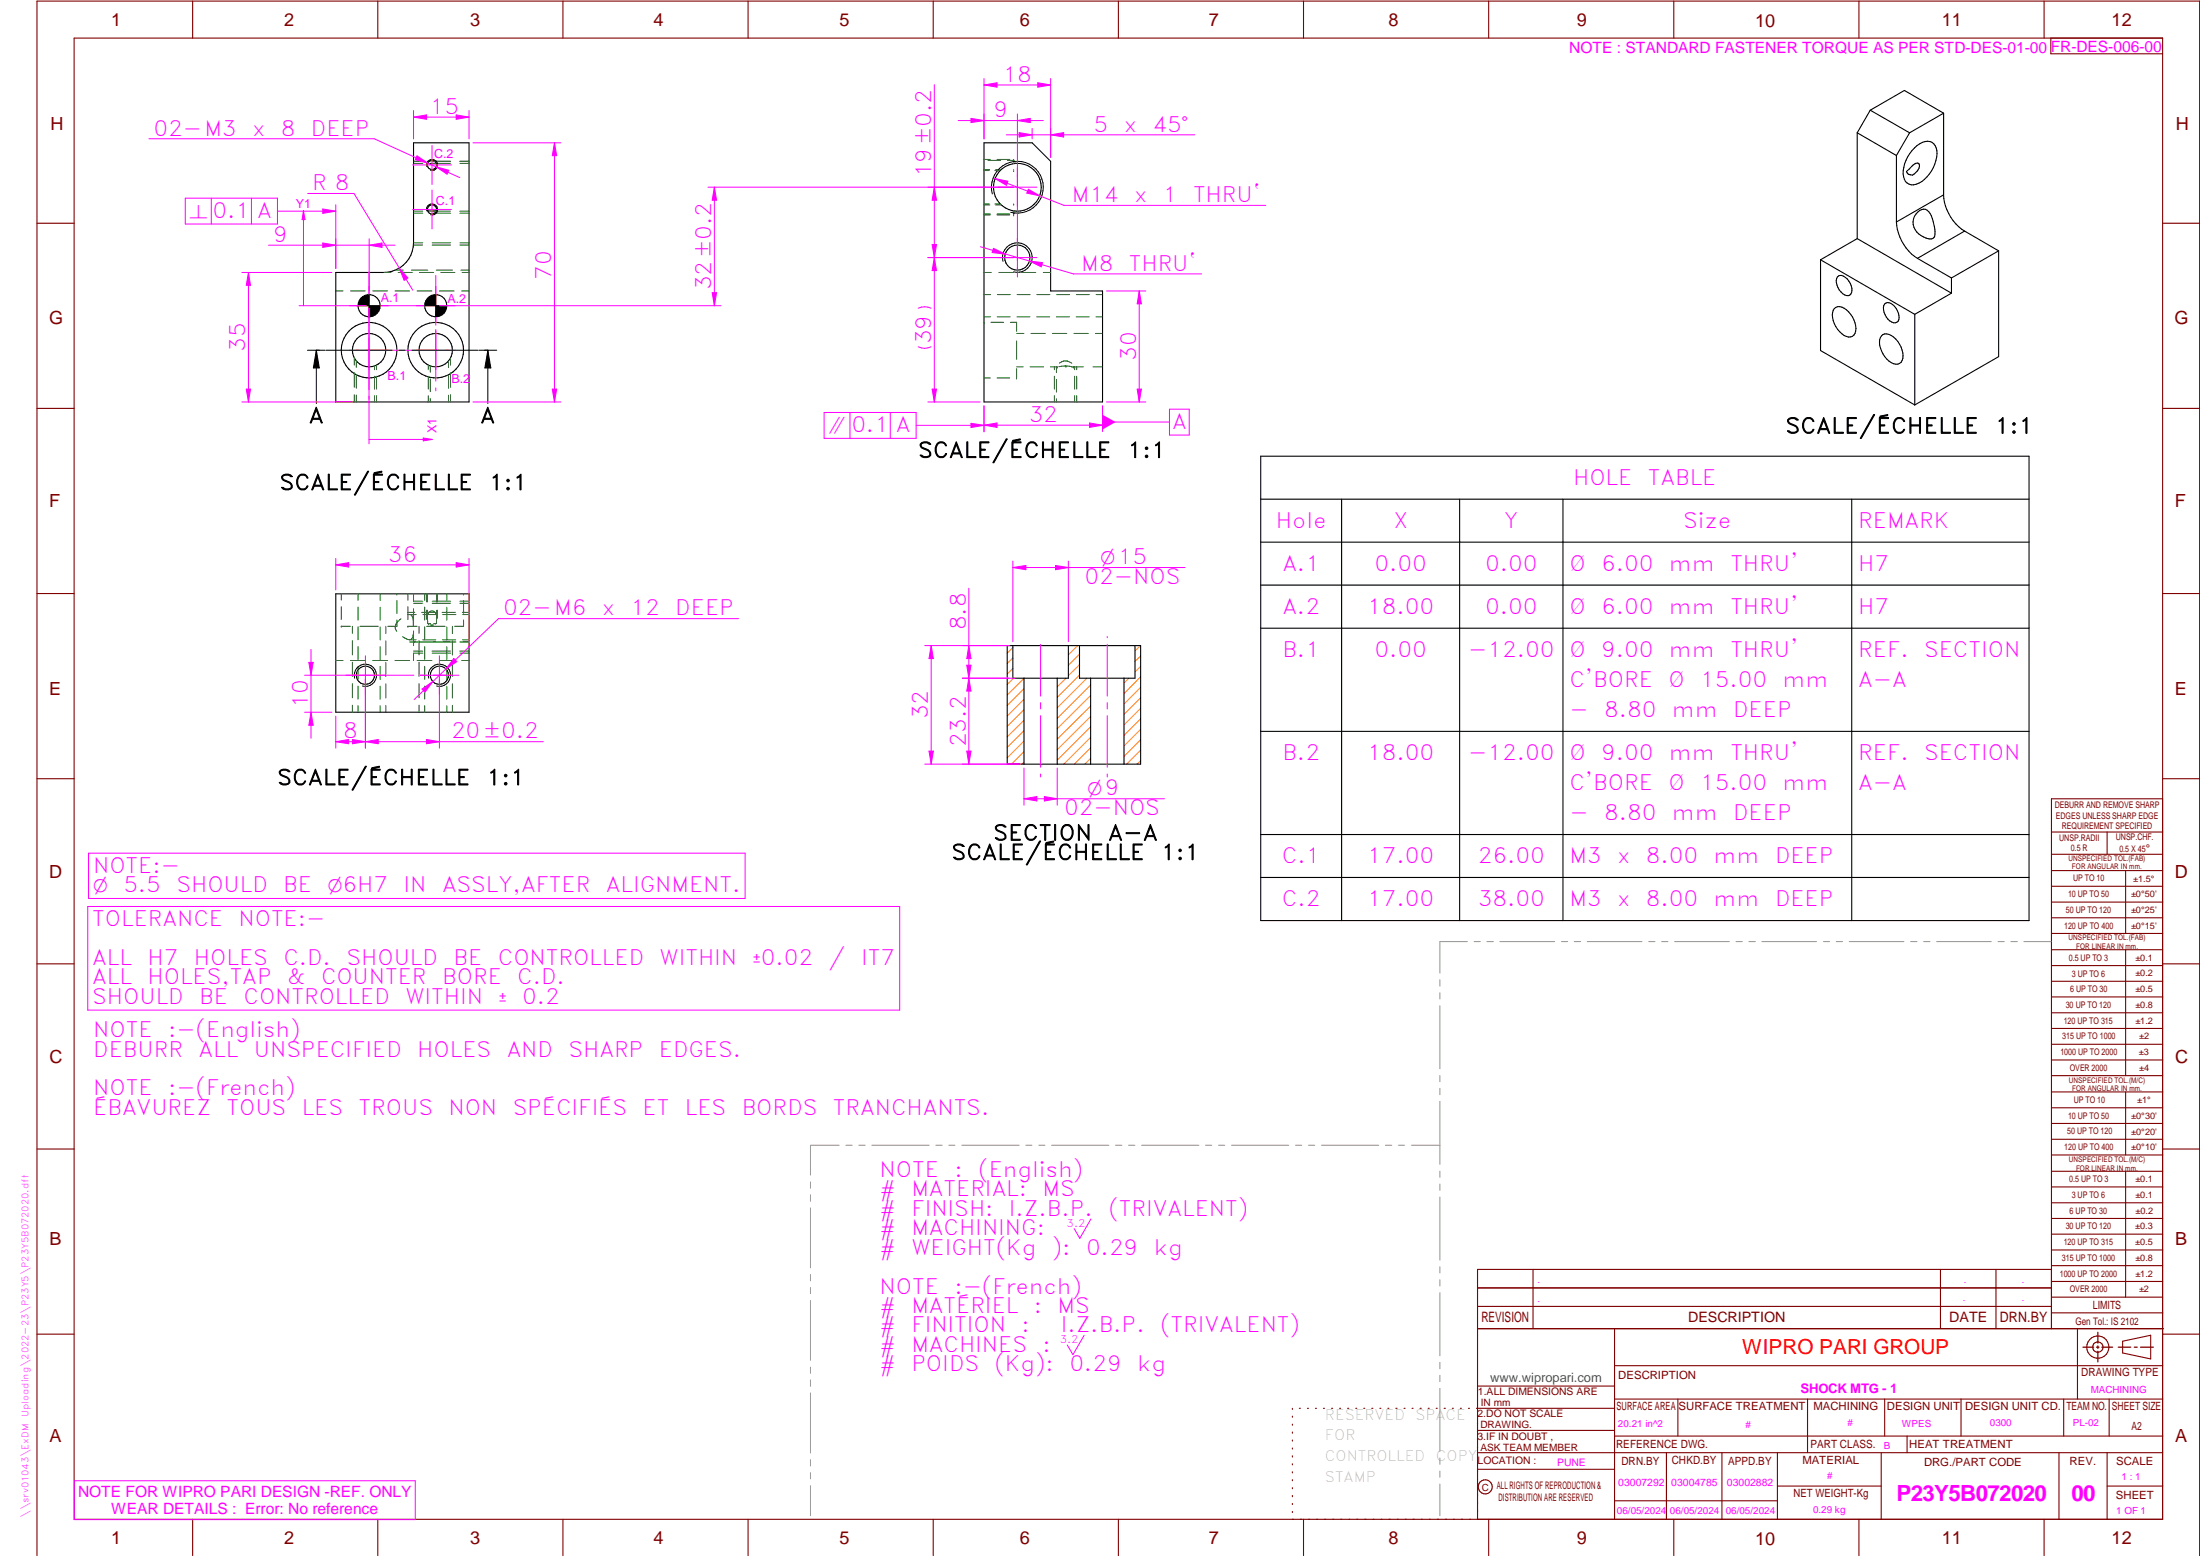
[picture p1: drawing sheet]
<svg xmlns="http://www.w3.org/2000/svg" width="594mm" height="420mm" viewBox="0 0 594 420" stroke-linecap="round" stroke-linejoin="round" font-family="sans-serif">
<g fill="none" stroke="#800000" stroke-width=".3">
<path d="M20 10.3h564v400h-564zM52 .3v10M102 .3v10M152 .3v10M202 .3v10M252 .3v10M302 .3v10M352 .3v10M402 .3v10M452 .3v10M502 .3v10M552 .3v10"/>
<path d="M553.8 10.3v4.2h30.2M10 60.3h10M584 60.3h10M10 110.3h10M584 110.3h10M10 160.3h10M584 160.3h10M10 210.3h10M584 215.7h-30v143.1M584 210.3h10M554 224.7h30M554 230.7h30"/>
<path d="M554 235.1h30M554 239.3h30M569 224.7v6M574 235.1v17M554 243.6h30M554 247.8h30M554 252.1h30M554 256.5h30M574 256.5v33.9M10 260.3h10M554 260.7h30M554 265h30"/>
<path d="M554 269.2h30M554 273.5h30M554 277.7h30M584 260.3h10M554 282h30M554 286.2h30M554 290.4h30M554 294.9h30M554 299.1h30M574 294.9v17M10 310.3h10M554 303.4h30"/>
<path d="M554 307.6h30M554 311.9h30M554 316.3h30M574 316.3v34M584 310.3h10M554 320.5h30M554 324.8h30M554 329h30M554 333.2h30M554 337.5h30M399 358.8h185.2M399 352.8h155"/>
<path d="M399 347.8h155M414 342.8v16M436 358.8v51.5M524 342.8v16M539 342.8v16M554 341.8h30M554 346h30M554 350.3h30M554 354.5h30M554 342.8h-155v67.5M561 358.8v19M10 360.3h10"/>
<path d="M399 374.3h37M436 377.8h148M453.1 377.8v10M488.1 377.8v14.5M508.9 377.8v10M529.5 377.8v10M557.3 377.8v10M569.5 377.8v10M573.2 362.2l7.6-1.6v6.3l-7.6-1.6zM584 368.8h-148M584 360.3h10M349 380.3v.3"/>
<path d="M349 382.4v.3M349 384.6v.3M349 386.7v.3M349 388.8v.3M349 391v.3M349 393.1v.3M349 395.3v.3M349 397.4v.3M349 399.5v.3M350.9 380.3h.2M353.1 380.3h.2M355.2 380.3h.3"/>
<path d="M357.4 380.3h.3M359.6 380.3h.3M361.7 380.3h.3M363.9 380.3h.3M366.1 380.3h.3M368.3 380.3h.2M370.4 380.3h.3M372.6 380.3h.3M374.8 380.3h.3M376.9 380.3h.4M379.1 380.3h.3M381.3 380.3h.3"/>
<path d="M383.4 380.3h.4M385.6 380.3h.3M387.8 380.3h.3M390 380.3h.3M392.2 380.3h.3M394.3 380.3h.3M396.5 380.3h.3M398.7 380.3h37.3M399 396.7h37M399 392.3h185M399 386.2h37M436 387.8h148"/>
<path d="M450 392.3v18M465 392.3v18M480 392.3v18M508 392.3v18M515 387.8v4.5M556 392.3v18M569 392.3v18M52 410.3v9.7M102 410.3v9.7M152 410.3v9.7M202 410.3v9.7M252 410.3v9.7"/>
<path d="M302 410.3v9.7M349 401.7v.3M349 403.8v.4M349 406v.3M349 408.1v.3M352 410.3v9.7M402 410.3v9.7M436 405.3h44M452 410.3v9.7M480 401.3h28M502 410.3v9.7M552 410.3v9.7"/>
<path d="M569 401.3h15M10 420v-419.7h584v419.7"/>
<circle cx="566.5" cy="363.7" r="1.39"/>
<circle cx="566.5" cy="363.8" r="3"/>
<circle cx="401.1" cy="401.5" r="1.9"/>
</g>
<g fill="none" stroke="#f0f" stroke-width=".27">
<path d="M116.7 39.3v10.5M111.4 56.6h10.5M111.4 44.5h10.5M116.7 51.3v10.5M269.5 50.5h10.5M274.7 45.3v29.5M99.6 73.4v31.8M117.7 74.4v13.4M269.5 69.6h10.5M94.4 94.6h28.5M94.4 82.5h28.5M117.7 89v13.9"/>
<path d="M99.6 107v.8M117.7 104.7v.8M273.5 153.2l3.5-.5v1.1zM273.5 151.5v21.8M288.5 151.5v21.8M98.7 177.1v10.5M118.7 177.1v10.5M281 174v14M299 171.9v.3M299 174v14M93.4 182.3h18.4M113.4 182.3h10.5"/>
<path d="M281 189.7v1.7M281 193.3v13.9M299 189.7v1.7M299 193.3v13.9M281 209v.8M299 209v.8M294.6 329.1l-3 5.3-1.5-2.6M292.8 360.6l-3.1 5.2-1.5-2.6M20.1 399.8h92v10.5h-92z"/>
</g>
<g fill="none" stroke="#949494" stroke-width=".27">
<path d="M396.2 254.3h-7.4v8.5M398.1 254.3h1.6M401.5 254.3h1.8M405 254.3h14.8M421.6 254.3h1.7M425.1 254.3h1.7M428.6 254.3h14.8M445.2 254.3h1.7M448.7 254.3h1.7M452.2 254.3h14.8M468.8 254.3h1.7M472.3 254.3h1.7"/>
<path d="M475.8 254.3h14.8M492.4 254.3h1.7M495.8 254.3h1.8M499.4 254.3h14.7M516 254.3h1.6M519.4 254.3h1.8M522.9 254.3h14.8M539.5 254.3h1.7M543 254.3h1.7M546.5 254.3h7.4M388.8 264.5v1.8M388.8 268.1v1.6"/>
<path d="M388.8 271.6v17M388.8 290.4v1.7M388.8 293.9v1.7M388.8 297.4v17M218.9 319.2v1.6M226.6 309.2h-7.7v8.1M228.4 309.2h1.7M231.9 309.2h1.7M235.4 309.2h15.5M252.7 309.2h1.7M256.2 309.2h1.7M259.7 309.2h15.5"/>
<path d="M277 309.2h1.7M280.5 309.2h1.7M284 309.2h15.5M301.2 309.2h1.8M304.8 309.2h1.7M308.3 309.2h15.5M325.5 309.2h1.7M329.1 309.2h1.6M332.6 309.2h15.4M349.8 309.2h1.7M353.3 309.2h1.7M356.8 309.2h15.5"/>
<path d="M374.1 309.2h1.7M377.6 309.2h1.7M381.1 309.2h7.7M388.8 316.2v1.7M388.8 319.7v1.7M218.9 322.6v1.8M218.9 326.1v16.2M388.8 323.2v17.1M218.9 344.1v1.8M218.9 347.6v1.7M218.9 351.2v16.1M388.8 342.1v1.6"/>
<path d="M388.8 345.6v1.7M388.8 349v17.1M218.9 369.1v1.7M218.9 372.6v1.8M218.9 376.1v16.2M388.8 367.9v1.7M388.8 371.4v1.7M388.8 374.9v17M218.9 394.1v1.8M218.9 397.6v1.7M388.8 393.7v1.7M388.8 397.2v1.7"/>
<path d="M218.9 401.2v8.1M388.8 400.7v8.6"/>
</g>
<path d="M566.5 359.7v3M562.5 363.8h2.9M566.1 363.8h.7M566.5 363.4v.7M566.5 364.9v2.8M567.6 363.8h2.9M572 363.8h3.4M576.3 363.8h.8M578 363.8h3.5" fill="none" stroke="#800000" stroke-width=".34"/>
<g fill="none" stroke="#000" stroke-width=".3">
<path d="M111.7 38.6h15v69.9h-36v-34.9h13a8.1 8.1 0 0 0 8-8zM265.7 38.6h13l5 5v35h14v29.9h-32zM117.8 44.2h-2.3M117.8 56.9h-2.3M99.7 79.5l-.1 6.1M117.7 79.5l-.1 6.1M96.7 82.5h6M96.7 82.6a2.98 2.98 0 0 0 3 2.9 2.98 2.98 0 0 0 3-2.9M102.7 82.6a2.98 2.98 0 0 0-3-3 2.98 2.98 0 0 0-3 3M114.7 82.5h5.9M114.7 82.6a2.98 2.98 0 0 0 3 2.9 2.98 2.98 0 0 0 2.9-2.9M114.7 82.6a2.98 2.98 0 0 1 3-3 2.98 2.98 0 0 1 2.9 3"/>
<path d="M90.7 160.4h36v31.9h-36zM272 174.3h36v32h-36zM273.5 174.3v8.8h15v-8.8M291.5 174.3v8.8h15v-8.8M276.5 183.1v23.2M285.5 183.1v23.2M294.5 183.1v23.2M303.5 183.1v23.2"/>
<circle cx="116.7" cy="56.6" r="1.24"/>
<circle cx="116.7" cy="44.5" r="1.23"/>
<circle cx="274.7" cy="50.5" r="6.5"/>
<circle cx="274.7" cy="69.5" r="3.4"/>
<circle cx="99.7" cy="94.6" r="7.5"/>
<circle cx="99.7" cy="94.5" r="4.5"/>
<circle cx="117.7" cy="94.6" r="4.5"/>
<circle cx="117.7" cy="94.6" r="7.5"/>
<circle cx="98.7" cy="182.4" r="2.46"/>
<circle cx="118.6" cy="182.4" r="2.46"/>
</g>
<g fill="none" stroke="#008000" stroke-width=".27">
<path d="M111.7 43.6h2.5M111.7 44.1h2.5M111.7 57h2.4M111.7 57.6h2.5M116.7 43.6h5M116.7 57h4.9M116.7 44.1h5M116.7 57.6h5M124.2 43.6h2.5M124.2 57h2.5M124.2 44.1h2.5M124.2 57.6h2.5"/>
<path d="M265.7 43.1h1.7M265.7 46.1h1.4M265.7 45.8h1.5M265.7 55.1h1.4M265.7 58h1.7M265.7 57.8h1.7M265.7 55.3h1.6M266.8 43.3h3.4M268.6 46.1h1.5M268.6 55.1h1.5M268.8 45.8h1.6M268.9 55.3h1.5"/>
<path d="M269.2 43.1h3.5M269.2 58h3.5M269.2 57.8h3.5M272 43.3h1.7l.2 .3M273.7 43.1h.1M273.7 43.2v.4M273.7 43.9v.3M273.7 56.9v.3M273.7 57.5v.4M273.7 46.1h.1M273.7 55.1h.1M273.7 58h.1"/>
<path d="M273.7 45.8v.1M273.7 55.2v.1M273.8 57.6l-.1 .2M274.1 43.9l.1 .2M274.2 57l-.1 .3M90.7 78.6h1.9M94.7 78.6h3.9M100.7 78.6h3.9M103.7 73.6h1.9M106.7 78.6h3.9M106.7 72.9h2.2M107.5 73.6h3.8"/>
<path d="M111.1 72.9h4.4M111.6 66.2h2.5M111.7 65.6h2.5M112.6 78.6h4M113.3 73.6h3.8M116.7 66.2h5M116.7 65.6h5M117.8 72.9h4.4M118.7 78.6h3.9M119 73.6h3.8M124.2 66.2h2.5M124.2 65.6h2.5"/>
<path d="M124.5 72.9h2.2M124.7 78.6h2M124.8 73.6h1.9M265.7 73.6h2M265.7 79.5h1.8M269.3 79.5h3.5M269.7 73.6h4M274.7 79.5h3.5M275.7 73.6h4M280 79.5h3.5M281.7 73.6h2M285.3 79.5h3.5"/>
<path d="M290.7 79.5h3.5M296 79.5h1.7M95.7 96.6v2M96.2 97.5v1.7M101.1 98.8v1M101.7 98.6v1.2M115.6 98.6v1.2M116.2 98.8v1.7M121.1 97.5v1.8M121.7 96.6v2M265.7 85.6h1.8M265.8 87h.1"/>
<path d="M267.6 87h3.4M269.3 85.6h3.5M272.8 87h1.7v2.5M274.5 92.1v4.9M274.5 99.6v2.5M274.5 90h2M274.5 99.1h1.8M274.6 85.6h3.5M278.2 99.1h3.6M278.4 90h3.9M279.9 85.6h3.6M283.7 99.1h1.8"/>
<path d="M284.2 90h3.9M284.7 98.9v.9M285.3 85.6h3.5M285.3 98.9v1.7M285.5 99.1h.1M286.1 98a2.59 2.59 0 0 1 3.3 .1M287.7 98.8h.1M287.7 98.8l1.8 .2M287.7 98.8l-1.8 .2M287.8 98.8h.1M287.9 98.8h.1M289.5 99h.1"/>
<path d="M290 99.1h.1M290 99.1h2.5M290 90h3.9M290.2 98.9v.9M290.6 85.6h3.5M290.7 98.9v.9M295.1 99.1h2.6M295.8 90h1.9M295.9 85.6h1.8M95.7 100.6v4M95.7 106.6v1.9M96.2 101.1v3.7"/>
<path d="M96.2 106.7v1.8M101.1 101.6v3.5M101.1 106.8v1.7M101.7 101.6v3.5M101.7 106.8v1.7M115.6 101.6v3.5M115.6 106.8v1.7M116.2 102.3v3.4M116.2 107.6v.9M121.1 101.2v3.7M121.1 106.7v1.8M121.7 100.6v4"/>
<path d="M121.7 106.6v1.9M265.7 102.1h1.7M269.2 102.1h3.5M274.5 102.1h.1M284.7 101.6v3.5M284.7 106.8v1.7M285.3 102.4v3.5M285.3 107.7v.8M290.2 101.6v3.5M290.2 106.8v1.7M290.7 101.6v3.5M290.7 106.8v1.7"/>
<path d="M90.7 178.4h1.9M92.2 169.1h.1M92.2 160.4v1.7M92.2 163.8v3.5M92.2 169.1h2.5M94.7 178.4h3.9M95.2 169.1v1.9M95.2 173v3.8M95.2 178.8v3.8M96.7 160.4v1.7M96.7 163.9v3.5M96.7 169.2v3.6"/>
<path d="M96.7 174.6v3.5M96.7 179.9v3.5M97.2 169.1h4.9M100.7 178.4h3.9M102.7 160.4v1.7M102.7 164v3.5M102.7 169.3v3.5M102.7 174.6v3.5M102.7 180v3.5M104.2 169.1v2M104.2 173.1v3.8M104.2 178.9v3.8"/>
<path d="M106.7 178.4h3.9M107.2 160.4h.1M107.2 167.4v1.7h-2.5M107.2 162.2v3.5M108.3 167.1l-.4 .3a2.07 2.07 0 0 0-.8 3.1M108.7 171.9l1.9 .9M110.1 169.1h.1M110.1 160.4v1.7M110.1 163.8v3.5M110.1 165.4h1.9M110.1 169.1h2.5M110.6 172.8h1.7"/>
<path d="M110.6 173.4h12.5M110.7 165.9a1.41 1.41 0 0 1 .9 1.4v1.8M111.6 171.2l-.1 .4a1.11 1.11 0 0 1-.9 1.2M111.7 162.9h2.5M111.7 175.8h2.4M111.7 176.4h2.5M111.7 160.4v1.9h2.5M111.7 164.4v4M111.7 170.4v3.9M111.7 176.4v2M112.4 165.9l-2.3 .1M112.6 178.4h4"/>
<path d="M113.2 169.1v1.9M113.2 173v3.8M113.2 178.8v3.8M113.9 165.4h3.6M114.2 172.8h3.5M114.2 165.9h3.5M114.7 160.4v1.7M114.7 163.9v3.5M114.7 169.2v3.6M114.7 174.6v3.5M114.7 179.9v3.5M115.2 167h.1"/>
<path d="M115.2 160.4v2.1M115.2 164.8v2.2M115.2 169.1h5M115.4 167h.1M115.4 160.4v2.1M115.4 164.8l.1 3.6M115.5 168.4l.3 .1M115.5 168.4h.8M115.6 165.7a1.08 1.08 0 0 1 1.1-.7 1.08 1.08 0 0 1 1 .7M115.8 168.5h.1M116.7 175.8h4.9M116.7 162.9h5"/>
<path d="M116.7 176.4h5M116.7 162.3h5M117 168.7h-.8M117.1 168.4h.7M117.8 168.4l-.3 .1M117.9 167l-.1 1.4M117.9 160.4v2.2M117.9 164.8v2.2M118.1 160.4v2.1M118.1 164.8v2.2M118.7 178.4h3.9M119.4 165.4h3.6"/>
<path d="M119.5 172.8h3.6M119.5 165.9h3.6M120.6 160.4v1.7M120.6 164v3.5M120.6 169.3v3.5M120.6 174.6v3.5M120.6 180v3.5M122.2 169.1v2M122.2 173.1v3.8M122.2 178.9v3.8M124.2 175.8h2.5M124.2 162.9h2.5"/>
<path d="M124.2 176.4h2.5M124.2 162.3h2.5M124.2 173.4h2.5M124.7 178.4h2M124.9 172.8h1.8M124.9 165.4h1.8M124.9 165.9h1.8M125.2 160.4h.1M125.2 167.4v1.7h-2.5M125.2 162.2v3.5M95.2 184.6v3.8M95.2 190.4v1.9"/>
<path d="M96.7 185.3v3.5M96.7 190.5v1.8M102.7 185.3v3.5M102.7 190.6v1.7M104.2 184.7v3.8M104.2 190.5v1.8M113.2 184.6v3.8M113.2 190.4v1.9M114.7 185.3v3.5M114.7 190.5v1.8M120.6 185.3v3.5M120.6 190.6v1.7"/>
<path d="M122.2 184.7v3.8M122.2 190.5v1.8"/>
</g>
<g fill="none" stroke="#000" stroke-width=".27">
<path d="M115.2 45a1.51 1.51 0 0 1 1.3-1.9 1.51 1.51 0 0 1 1.7 1.6 1.51 1.51 0 0 1-1.9 1.3M115.2 56.9a1.49 1.49 0 0 1 1.3-1.8 1.49 1.49 0 0 1 1.7 1.6 1.49 1.49 0 0 1-1.9 1.3M268 52.4a7 7 0 0 1 6.1-8.8 7 7 0 0 1 7.6 7.6 7 7 0 0 1-8.8 6.1M270.8 70.6a4 4 0 0 1 3.6-5 4 4 0 0 1 4.3 4.3 4 4 0 0 1-5 3.5M83 94.6h4.8M85.4 94.6l.8 4.8h-1.6zM85.4 94.6v14.4M88 94.6h17.9M107.7 94.6h1.7M111.2 94.6h17.9M129.3 94.6h4.8M131.7 94.6l.8 4.8h-1.6z"/>
<path d="M131.7 94.6v14.4M95.8 183.1a3 3 0 0 1 2.6-3.8 3 3 0 0 1 3.3 3.3 3 3 0 0 1-3.8 2.7M115.8 183.1a3 3 0 0 1 2.6-3.7 3 3 0 0 1 3.3 3.2 3 3 0 0 1-3.8 2.7"/>
</g>
<g fill="#000">
<path d="M85.4 94.6l.8 4.8h-1.6zM131.7 94.6l.8 4.8h-1.6z"/>
<path d="M97.6 80.4a3 3 0 0 1 2.1-.9l-.1 3h-2.9a2.96 2.96 0 0 1 .9-2.1z" fill-rule="evenodd"/>
<path d="M115.5 80.4a3.1 3.1 0 0 1 2.2-.9v3h-3a2.94 2.94 0 0 1 .8-2.1z" fill-rule="evenodd"/>
<path d="M99.6 82.5h3.1a3 3 0 0 1-3.1 3.1z" fill-rule="evenodd"/>
<path d="M117.7 82.5h2.9a2.97 2.97 0 0 1-3 3.1z" fill-rule="evenodd"/>
</g>
<g fill="none" stroke="#ff8000" stroke-width=".27">
<path d="M273.5 174.8l-1.5 1.6M273.5 177.7l-1.5 1.5M291 174.3l-2.5 2.5M291.5 176.7l-3 3M291.5 179.5l-3 3M308 174.3l-1.5 1.5M308 177.1l-1.5 1.5M308 180l-1.5 1.4M273.5 180.5l-1.5 1.5M273.7 183.1l-1.7 1.7M276.5 188.8l-4.5 4.5M276.5 183.2l-4.5 4.5"/>
<path d="M276.5 186l-4.5 4.5M276.5 191.6l-4.5 4.5M276.5 194.5l-4.5 4.5M276.5 197.3l-4.5 4.5M287.9 183.1l-2.4 2.4M291.5 182.3l-6 6M293.5 183.1l-8 8M294.5 199.1l-7.2 7.2M294.5 185l-9 9M294.5 187.8l-9 9M294.5 190.6l-9 9M294.5 193.5l-9 8.9"/>
<path d="M294.5 196.3l-9 9M304.8 183.1l-1.3 1.3M308 182.8l-4.5 4.5M308 185.6l-4.5 4.5M308 188.4l-4.5 4.5M308 191.3l-4.5 4.4M308 194.1l-4.5 4.5M308 196.9l-4.5 4.5M308 199.7l-4.5 4.6M276.5 205.8l-.5 .5M276.5 202.9l-3.4 3.4M276.5 200.1l-4.5 4.5"/>
<path d="M294.5 204.8l-1.6 1.5M294.5 201.9l-4.4 4.4M308 205.4l-.9 .9M308 202.6l-3.8 3.7"/>
</g>
<path d="M273.5 153.2l3.5-.5v1.1z" fill="#f0f"/>
<path d="M285 152.7l3.5 .5-3.5 .6z" fill="none" stroke="#f0f" stroke-width=".27"/>
<path d="M285 152.7l3.5 .5-3.5 .6z" fill="#f0f"/>
<path d="M273.5 153.2h46.5M259.9 174.3h12.6M261.6 174.3l.6 3.5h-1.1zM259.9 183.1h14.1" fill="none" stroke="#f0f" stroke-width=".27"/>
<path d="M261.6 174.3l.6 3.5h-1.1z" fill="#f0f"/>
<path d="M261.1 179.6h1.1l-.6 3.5z" fill="none" stroke="#f0f" stroke-width=".27"/>
<path d="M261.1 179.6h1.1l-.6 3.5z" fill="#f0f"/>
<path d="M261.6 158.8v24.3M259.9 183.1h12.6M261.6 183.1l.6 3.5h-1.1zM259.9 206.3h15.6" fill="none" stroke="#f0f" stroke-width=".27"/>
<path d="M261.6 183.1l.6 3.5h-1.1z" fill="#f0f"/>
<path d="M261.1 202.8h1.1l-.6 3.5z" fill="none" stroke="#f0f" stroke-width=".27"/>
<path d="M261.1 202.8h1.1l-.6 3.5z" fill="#f0f"/>
<path d="M261.6 183.1v23.2M276.5 207.4v10M276.5 215.7l3.5-.6v1.2zM285.5 207.4v10" fill="none" stroke="#f0f" stroke-width=".27"/>
<path d="M276.5 215.7l3.5-.6v1.2z" fill="#f0f"/>
<path d="M282 215.1l3.5 .6-3.5 .6z" fill="none" stroke="#f0f" stroke-width=".27"/>
<path d="M282 215.1l3.5 .6-3.5 .6z" fill="#f0f"/>
<path d="M249.7 174.3h22.8M251.5 174.3l.5 3.5h-1.1zM249.7 206.3h25.8M276.5 215.7h37.9" fill="none" stroke="#f0f" stroke-width=".27"/>
<path d="M251.5 174.3l.5 3.5h-1.1z" fill="#f0f"/>
<path d="M250.9 202.8h1.1l-.5 3.5z" fill="none" stroke="#f0f" stroke-width=".27"/>
<path d="M250.9 202.8h1.1l-.5 3.5z" fill="#f0f"/>
<path d="M90.7 152.5l3.4-.6v1.2zM90.7 150.8v8.5M126.7 150.8v24M251.5 174.3v32" fill="none" stroke="#f0f" stroke-width=".27"/>
<path d="M90.7 152.5l3.4-.6v1.2z" fill="#f0f"/>
<path d="M123.2 151.9l3.5 .6-3.5 .6z" fill="none" stroke="#f0f" stroke-width=".27"/>
<path d="M123.2 151.9l3.5 .6-3.5 .6z" fill="#f0f"/>
<path d="M90.7 152.5h36M98.7 183.4v18.6M118.7 183.4v18.6M98.7 200.3l3.4-.6v1.1z" fill="none" stroke="#f0f" stroke-width=".27"/>
<path d="M98.7 200.3l3.4-.6v1.1z" fill="#f0f"/>
<path d="M115.2 199.7l3.5 .6-3.5 .5z" fill="none" stroke="#f0f" stroke-width=".27"/>
<path d="M115.2 199.7l3.5 .6-3.5 .5z" fill="#f0f"/>
<path d="M90.7 193.4v8.6M95.2 199.7l3.5 .6-3.5 .5zM98.7 183.4v18.6M98.7 200.3h48" fill="none" stroke="#f0f" stroke-width=".27"/>
<path d="M95.2 199.7l3.5 .6-3.5 .5z" fill="#f0f"/>
<path d="M90.7 200.3l3.4-.6v1.1z" fill="none" stroke="#f0f" stroke-width=".27"/>
<path d="M90.7 200.3l3.4-.6v1.1z" fill="#f0f"/>
<path d="M199.4 167h-64.8l-22.8 21.9M114 186.1l2.9-2.1-2.1 2.9zM90.7 200.3h8" fill="none" stroke="#f0f" stroke-width=".27"/>
<path d="M114 186.1l2.9-2.1-2.1 2.9z" fill="#f0f"/>
<path d="M122.5 177.8l.9 .8-3 2z" fill="none" stroke="#f0f" stroke-width=".27"/>
<path d="M122.5 177.8l.9 .8-3 2z" fill="#f0f"/>
<path d="M127.7 38.6h23.8M127.7 108.5h23.8M149.1 105.1h1.2l-.6 3.4z" fill="none" stroke="#f0f" stroke-width=".27"/>
<path d="M149.1 105.1h1.2l-.6 3.4z" fill="#f0f"/>
<path d="M149.7 38.6l.6 3.4h-1.2z" fill="none" stroke="#f0f" stroke-width=".27"/>
<path d="M149.7 38.6l.6 3.4h-1.2z" fill="#f0f"/>
<path d="M149.7 38.6v69.9M65.3 73.6h24.3M67.1 73.6l.5 3.4h-1.1zM65.3 108.5h29.9" fill="none" stroke="#f0f" stroke-width=".27"/>
<path d="M67.1 73.6l.5 3.4h-1.1z" fill="#f0f"/>
<path d="M66.5 105.1h1.1l-.5 3.4z" fill="none" stroke="#f0f" stroke-width=".27"/>
<path d="M66.5 105.1h1.1l-.5 3.4z" fill="#f0f"/>
<path d="M83.1 52.2h12.5l15.9 26.2M67.1 73.6v34.9M107.8 72.4l2.3 2.7-1 .6z" fill="none" stroke="#f0f" stroke-width=".27"/>
<path d="M107.8 72.4l2.3 2.7-1 .6z" fill="#f0f"/>
<path d="M40.2 37.5h60.8l23.2 10.5M117.8 45l3.4 1-.5 1z" fill="none" stroke="#f0f" stroke-width=".27"/>
<path d="M117.8 45l3.4 1-.5 1z" fill="#f0f"/>
<path d="M112.6 42.1l3 2-3.5-1z" fill="none" stroke="#f0f" stroke-width=".27"/>
<path d="M112.6 42.1l3 2-3.5-1z" fill="#f0f"/>
<path d="M250.6 69.6h23.1M252.3 69.6l.6 3.5h-1.2zM247.9 83.2a4.1 4.1 0 0 1 3.5 0M247.9 93.6a3.8 3.8 0 0 0 3.5 0M250.6 108.5h14.1" fill="none" stroke="#f0f" stroke-width=".27"/>
<path d="M252.3 69.6l.6 3.5h-1.2z" fill="#f0f"/>
<path d="M251.7 105.1h1.2l-.6 3.4z" fill="none" stroke="#f0f" stroke-width=".27"/>
<path d="M251.7 105.1h1.2l-.6 3.4z" fill="#f0f"/>
<path d="M262.2 32l3.5 .6-3.5 .5zM265.7 30.8v6.7M274.7 30.8v18.7M252.3 69.6v38.9" fill="none" stroke="#f0f" stroke-width=".27"/>
<path d="M262.2 32l3.5 .6-3.5 .5z" fill="#f0f"/>
<path d="M274.7 32.6l3.5-.6v1.1z" fill="none" stroke="#f0f" stroke-width=".27"/>
<path d="M274.7 32.6l3.5-.6v1.1z" fill="#f0f"/>
<path d="M258.7 32.6h23M265.7 109.6v6.9M265.7 114.8l3.5-.6v1.2zM297.7 109.6v6.9" fill="none" stroke="#f0f" stroke-width=".27"/>
<path d="M265.7 114.8l3.5-.6v1.2z" fill="#f0f"/>
<path d="M294.2 114.2l3.5 .6-3.5 .6z" fill="none" stroke="#f0f" stroke-width=".27"/>
<path d="M294.2 114.2l3.5 .6-3.5 .6z" fill="#f0f"/>
<path d="M298.8 78.6h10.6M265.7 114.8h32M298.8 108.5h10.6M307.1 105.1h1.1l-.6 3.4z" fill="none" stroke="#f0f" stroke-width=".27"/>
<path d="M307.1 105.1h1.1l-.6 3.4z" fill="#f0f"/>
<path d="M307.6 78.6l.6 3.4h-1.1z" fill="none" stroke="#f0f" stroke-width=".27"/>
<path d="M307.6 78.6l.6 3.4h-1.1z" fill="#f0f"/>
<path d="M265.7 21.2v16.3M265.7 22.9l3.5-.5v1.1zM283.7 21.2v21.3M307.6 78.6v29.9" fill="none" stroke="#f0f" stroke-width=".27"/>
<path d="M265.7 22.9l3.5-.5v1.1z" fill="#f0f"/>
<path d="M280.2 22.4l3.5 .5-3.5 .6z" fill="none" stroke="#f0f" stroke-width=".27"/>
<path d="M280.2 22.4l3.5 .5-3.5 .6z" fill="#f0f"/>
<path d="M265.7 22.9h18M278.7 34.7v2.8M283.7 34.7v7.8M283.7 36.4l3.5-.6v1.2z" fill="none" stroke="#f0f" stroke-width=".27"/>
<path d="M283.7 36.4l3.5-.6v1.2z" fill="#f0f"/>
<path d="M275.2 35.8l3.5 .6-3.5 .6z" fill="none" stroke="#f0f" stroke-width=".27"/>
<path d="M275.2 35.8l3.5 .6-3.5 .6z" fill="#f0f"/>
<path d="M271.7 36.4h50.9M268.7 48.2l18.6 7.3h54.5M268.7 48.2l3.5 .7-.4 1.1z" fill="none" stroke="#f0f" stroke-width=".27"/>
<path d="M268.7 48.2l3.5 .7-.4 1.1z" fill="#f0f"/>
<path d="M277.7 51.1l3 1.8-3.4-.7z" fill="none" stroke="#f0f" stroke-width=".27"/>
<path d="M277.7 51.1l3 1.8-3.4-.7z" fill="#f0f"/>
<path d="M83.4 178.9h1.2l-.6 3.4zM82.2 182.3h15.4M82.2 192.3h7.4" fill="none" stroke="#f0f" stroke-width=".27"/>
<path d="M83.4 178.9h1.2l-.6 3.4z" fill="#f0f"/>
<path d="M84 192.3l.6 3.5h-1.2z" fill="none" stroke="#f0f" stroke-width=".27"/>
<path d="M84 192.3l.6 3.5h-1.2z" fill="#f0f"/>
<path d="M297.7 114h18.1M84 175.3v24" fill="none" stroke="#f0f" stroke-width=".27"/>
<g fill="none" stroke="#000" stroke-width=".3">
<path d="M501.5 35.9l10.6 6.1M501.5 35.9v28.5M505 29.8l9.3-5.4 10.5 6.2M505 29.8l10.7 6.1M505 29.8l-3.5 6.1M515.7 35.9l-3.6 6.1M517 40a4.3 4.3 0 0 1 4.7-1.6 4 4 0 0 1 1.1 4.9 8.8 8.8 0 0 1-6 6.6 2.63 2.63 0 0 1-2.9-2.9 9.9 9.9 0 0 1 3.1-7zM524.8 30.6l-9.1 5.3M524.8 30.6v22M512.1 42v17.9M512.1 59.9a12.6 12.6 0 0 0 5.7 9.9M514.8 46.3l2.3-2.1a.73 .73 0 0 1 .9-.1 .73 .73 0 0 1 .3 .9l-.7 1.3a1.52 1.52 0 0 1-1.4 1 1.52 1.52 0 0 1-1.4-1z"/>
<path d="M517.9 57.3a1.93 1.93 0 0 1 3.3 .4 9 9 0 0 1 1.1 6.4 2.32 2.32 0 0 1-2.9-.1 4 4 0 0 1-1.5-6.7zM524.8 52.6a12.5 12.5 0 0 0 5.7 9.8M524.8 52.6l-12.7 7.3M491.6 70.1l25.5 14.8M491.6 70.1v24.6l25.5 14.6M496.1 74.8a1.42 1.42 0 0 1 2.2 .1 3.9 3.9 0 0 1 1.5 4.5 1.75 1.75 0 0 1-2.7-.6l-.8-1.2a3.1 3.1 0 0 1-.2-2.8zM501.5 64.4l25.5 14.8M501.5 64.4l-9.9 5.7M517.8 69.8l9.2 5.3M527 79.2l-9.9 5.7M527 75.1v4.1M530.5 62.4l-12.7 7.4"/>
<path d="M530.5 62.4l9.2 5.3M539.7 67.7v28.6l-22.6 13M539.7 67.7l-12.7 7.4M495.3 83.3a2.34 2.34 0 0 1 3.3 .4 6.4 6.4 0 0 1 2.3 6.3 1.93 1.93 0 0 1-2.9 .6 6.5 6.5 0 0 1-3-6.8zM508.1 90.7a2.34 2.34 0 0 1 3.2 .3 6.2 6.2 0 0 1 2.3 6.4 1.84 1.84 0 0 1-2.9 .5 6.5 6.5 0 0 1-2.9-6.8zM508.9 82.1a1.8 1.8 0 0 1 2.7 .6l.4 .6a3.5 3.5 0 0 1 .5 3.5 1.8 1.8 0 0 1-2.7-.6l-.4-.6a3.5 3.5 0 0 1-.5-3.5zM517.1 84.9v24.4"/>
</g>
<path d="M297.7 112l3.5 2-3.5 2z" fill="#f0f"/>
<path d="M247.4 114.9h18.3M297.7 109.6v6.1M315.8 110.5h5.3v7h-5.3z" fill="none" stroke="#f0f" stroke-width=".27"/>
<path d="M262.2 114.3l3.5 .6-3.5 .5z" fill="#f0f"/>
<path d="M74.9 57h15.8M222.5 111.4h24.9v7h-24.9zM229.5 111.4v7M240.4 111.4v7M262.2 114.3l3.5 .6-3.5 .5zM265.7 109.6v7" fill="none" stroke="#f0f" stroke-width=".27"/>
<path d="M87.2 56.4l3.5 .6-3.5 .6z" fill="#f0f"/>
<path d="M50 53.5h24.9v7h-24.9zM57.1 53.5v7M67.9 53.5v7M87.2 56.4l3.5 .6-3.5 .6zM90.7 55.3v17.2M264.7 66.6l25.1 7.4h34.7M268.3 67.1l3.2 1.5-3.6-.4z" fill="none" stroke="#f0f" stroke-width=".27"/>
<path d="M268.3 67.1l3.2 1.5-3.6-.4z" fill="#f0f"/>
<path d="M278 70.5l3.5 .4-.3 1.2z" fill="none" stroke="#f0f" stroke-width=".27"/>
<path d="M278 70.5l3.5 .4-.3 1.2z" fill="#f0f"/>
<path d="M111.7 29.8v7.7M123.2 31l3.5 .6-3.5 .6zM126.7 29.8v7.7" fill="none" stroke="#f0f" stroke-width=".27"/>
<path d="M123.2 31l3.5 .6-3.5 .6z" fill="#f0f"/>
<path d="M111.7 31.6l3.5-.6v1.2z" fill="none" stroke="#f0f" stroke-width=".27"/>
<path d="M111.7 31.6l3.5-.6v1.2z" fill="#f0f"/>
<path d="M111.7 31.6h15M99.6 83.3v36.5M99.6 118.7h17.1M114.3 118.3l2.4 .4-2.4 .3z" fill="none" stroke="#f0f" stroke-width=".27"/>
<path d="M114.3 118.3l2.4 .4-2.4 .3z" fill="#f0f"/>
<path d="M82 56.9l.4 2.4h-.8zM82 56.9v25.6M80.8 82.5h18.1" fill="none" stroke="#f0f" stroke-width=".27"/>
<path d="M82 56.9l.4 2.4h-.8z" fill="#f0f"/>
<path d="M340.4 134.8h207.5M340.4 123.2h207.5v125.4h-207.5zM362.3 134.8v113.8M394.2 134.8v113.8M422.1 134.8v113.8M500 134.8v113.8M340.4 146.4h207.5M340.4 158h207.5M340.4 169.6h207.5M340.4 197.5h207.5M340.4 225.3h207.5M340.4 236.9h207.5" fill="none" stroke="#000" stroke-width=".3"/>
<path d="M87.2 65.6l3.5 .6-3.5 .6zM90.7 64.5v8M99.7 64.5v14" fill="none" stroke="#f0f" stroke-width=".27"/>
<path d="M87.2 65.6l3.5 .6-3.5 .6z" fill="#f0f"/>
<path d="M99.7 66.2l3.5-.6v1.2z" fill="none" stroke="#f0f" stroke-width=".27"/>
<path d="M99.7 66.2l3.5-.6v1.2z" fill="#f0f"/>
<path d="M250.6 50.5h23.1M252.3 50.5l.6 3.6h-1.2zM72.5 66.2h34.2M250.6 69.6h23.1M23.9 230.4h177.3v12.2h-177.3zM23.7 244.8h219.2v28h-219.2z" fill="none" stroke="#f0f" stroke-width=".27"/>
<path d="M252.3 50.5l.6 3.6h-1.2z" fill="#f0f"/>
<path d="M251.7 66h1.2l-.6 3.6z" fill="none" stroke="#f0f" stroke-width=".27"/>
<path d="M251.7 66h1.2l-.6 3.6z" fill="#f0f"/>
<path d="M252.3 22.9v46.7M191.2 50.5h82.5M192.9 50.5l.6 3.6h-1.2zM118.7 82.5h76" fill="none" stroke="#f0f" stroke-width=".27"/>
<path d="M192.9 50.5l.6 3.6h-1.2z" fill="#f0f"/>
<path d="M192.3 79h1.2l-.6 3.5z" fill="none" stroke="#f0f" stroke-width=".27"/>
<path d="M192.3 79h1.2l-.6 3.5z" fill="#f0f"/>
<path d="M192.9 50.5v32" fill="none" stroke="#f0f" stroke-width=".27"/>
<g font-size="6" fill="#f0f">
<text x="512.1" y="405.2">P23Y5B072020</text>
<text x="559.4" y="405.2">00</text>
</g>
<g font-size="5.7" fill="#f0f">
<text x="270.8" y="22.1">18</text>
<text x="116.1" y="30.7">15</text>
<text x="268.3" y="31.7">9</text>
<text x="295.3" y="35.5">5</text>
<text x="303.4" y="35.5">x</text>
<text x="311.2" y="35.5">45°</text>
<text x="41.4" y="36.6">02-M3</text>
<text x="68.1" y="36.6">x</text>
<text x="75.9" y="36.6">8</text>
<text x="84" y="36.6">DEEP</text>
<text x="251.4" y="47.8" transform="rotate(-90 251.4 47.8)">19±0.2</text>
<text x="84.3" y="51.4">R 8</text>
<text x="57.4" y="58.8">0.1 A</text>
<text x="289.4" y="54.6">M14</text>
<text x="306.2" y="54.6">x</text>
<text x="314" y="54.6">1</text>
<text x="322.2" y="54.6">THRU`</text>
<text x="73.7" y="65.4">9</text>
<text x="148.8" y="75.6" transform="rotate(-90 148.8 75.6)">70</text>
<text x="292" y="73.1">M8</text>
<text x="304.8" y="73.1">THRU`</text>
<text x="192.1" y="78.4" transform="rotate(-90 192.1 78.4)">32±0.2</text>
<text x="66.2" y="95" transform="rotate(-90 66.2 95)">35</text>
<text x="251.4" y="93" transform="rotate(-90 251.4 93)">39</text>
<text x="306.8" y="97.5" transform="rotate(-90 306.8 97.5)">30</text>
<text x="277.8" y="113.9">32</text>
<text x="229.9" y="116.6">0.1 A</text>
<text x="316.5" y="115.7">A</text>
<text x="424.8" y="130.9">HOLE</text>
<text x="445" y="130.9">TABLE</text>
<text x="344.5" y="142.5">Hole</text>
<text x="376.3" y="142.5">X</text>
<text x="406.2" y="142.5">Y</text>
<text x="454.5" y="142.5">Size</text>
<text x="501.8" y="142.5">REMARK</text>
<text x="104.7" y="151.6">36</text>
<text x="346.3" y="154.1">A.1</text>
<text x="371.2" y="154.1">0.00</text>
<text x="401.1" y="154.1">0.00</text>
<text x="423.8" y="154.1">Ø</text>
<text x="432.4" y="154.1">6.00</text>
<text x="450.7" y="154.1">mm</text>
<text x="467.3" y="154.1">THRU'</text>
<text x="501.8" y="154.1">H7</text>
<text x="292.9" y="157.6">02-NOS</text>
<text x="135.8" y="166.2">02-M6</text>
<text x="162.5" y="166.2">x</text>
<text x="170.3" y="166.2">12</text>
<text x="182.4" y="166.2">DEEP</text>
<text x="346.3" y="165.7">A.2</text>
<text x="369.2" y="165.7">18.00</text>
<text x="401.1" y="165.7">0.00</text>
<text x="423.8" y="165.7">Ø</text>
<text x="432.4" y="165.7">6.00</text>
<text x="450.7" y="165.7">mm</text>
<text x="467.3" y="165.7">THRU'</text>
<text x="501.8" y="165.7">H7</text>
<text x="260.8" y="170.2" transform="rotate(-90 260.8 170.2)">8.8</text>
<text x="346.3" y="177.3">B.1</text>
<text x="371.2" y="177.3">0.00</text>
<text x="396.5" y="177.3">-12.00</text>
<text x="423.8" y="177.3">Ø</text>
<text x="432.4" y="177.3">9.00</text>
<text x="450.7" y="177.3">mm</text>
<text x="467.3" y="177.3">THRU'</text>
<text x="501.8" y="177.3">REF.</text>
<text x="519.6" y="177.3">SECTION</text>
<text x="423.8" y="185.5">C'BORE</text>
<text x="450.5" y="185.5">Ø</text>
<text x="459.1" y="185.5">15.00</text>
<text x="481.4" y="185.5">mm</text>
<text x="501.8" y="185.5">A-A</text>
<text x="83.1" y="191.3" transform="rotate(-90 83.1 191.3)">10</text>
<text x="250.6" y="194.3" transform="rotate(-90 250.6 194.3)">32</text>
<text x="423.8" y="193.6">-</text>
<text x="433.2" y="193.6">8.80</text>
<text x="451.4" y="193.6">mm</text>
<text x="468" y="193.6">DEEP</text>
<text x="92.7" y="199.4">8</text>
<text x="121.8" y="199.4">20±0.2</text>
<text x="260.8" y="201.8" transform="rotate(-90 260.8 201.8)">23.2</text>
<text x="346.3" y="205.2">B.2</text>
<text x="369.2" y="205.2">18.00</text>
<text x="396.5" y="205.2">-12.00</text>
<text x="423.8" y="205.2">Ø</text>
<text x="432.4" y="205.2">9.00</text>
<text x="450.7" y="205.2">mm</text>
<text x="467.3" y="205.2">THRU'</text>
<text x="501.8" y="205.2">REF.</text>
<text x="519.6" y="205.2">SECTION</text>
<text x="423.8" y="213.3">C'BORE</text>
<text x="450.5" y="213.3">Ø</text>
<text x="459.1" y="213.3">15.00</text>
<text x="481.4" y="213.3">mm</text>
<text x="501.8" y="213.3">A-A</text>
<text x="287.4" y="220">02-NOS</text>
<text x="423.8" y="221.4">-</text>
<text x="433.2" y="221.4">8.80</text>
<text x="451.4" y="221.4">mm</text>
<text x="468" y="221.4">DEEP</text>
<text x="346.2" y="233.1">C.1</text>
<text x="369.2" y="233.1">17.00</text>
<text x="399.1" y="233.1">26.00</text>
<text x="423.8" y="233.1">M3</text>
<text x="436.7" y="233.1">x</text>
<text x="444.4" y="233.1">8.00</text>
<text x="462.7" y="233.1">mm</text>
<text x="479.3" y="233.1">DEEP</text>
<text x="25.1" y="235.6">NOTE:-</text>
<text x="33.3" y="240.9">5.5</text>
<text x="47.6" y="240.9">SHOULD</text>
<text x="76.5" y="240.9">BE</text>
<text x="109" y="240.9">IN</text>
<text x="119.4" y="240.9">ASSLY,AFTER</text>
<text x="163.6" y="240.9">ALIGNMENT.</text>
<text x="346.2" y="244.7">C.2</text>
<text x="369.2" y="244.7">17.00</text>
<text x="399.1" y="244.7">38.00</text>
<text x="423.8" y="244.7">M3</text>
<text x="436.7" y="244.7">x</text>
<text x="444.4" y="244.7">8.00</text>
<text x="462.7" y="244.7">mm</text>
<text x="479.3" y="244.7">DEEP</text>
<text x="24.9" y="250">TOLERANCE</text>
<text x="64.4" y="250">NOTE:-</text>
<text x="24.9" y="260.5">ALL</text>
<text x="39.8" y="260.5">H7</text>
<text x="52.4" y="260.5">HOLES</text>
<text x="76.5" y="260.5">C.D.</text>
<text x="93.5" y="260.5">SHOULD</text>
<text x="122.4" y="260.5">BE</text>
<text x="134.4" y="260.5">CONTROLLED</text>
<text x="178.1" y="260.5">WITHIN</text>
<text x="223.8" y="260.5">/</text>
<text x="232.6" y="260.5">IT7</text>
<text x="24.9" y="265.8">ALL</text>
<text x="39.8" y="265.8">HOLES,TAP</text>
<text x="77.5" y="265.8">&amp;</text>
<text x="86.7" y="265.8">COUNTER</text>
<text x="119.4" y="265.8">BORE</text>
<text x="139.7" y="265.8">C.D.</text>
<text x="24.9" y="271">SHOULD</text>
<text x="53.8" y="271">BE</text>
<text x="65.8" y="271">CONTROLLED</text>
<text x="109.5" y="271">WITHIN</text>
<text x="141" y="271">0.2</text>
<text x="25.2" y="280">NOTE</text>
<text x="45.4" y="280">:-(English)</text>
<text x="25.2" y="285.3">DEBURR</text>
<text x="53.6" y="285.3">ALL</text>
<text x="68.5" y="285.3">UNSPECIFIED</text>
<text x="112.7" y="285.3">HOLES</text>
<text x="136.8" y="285.3">AND</text>
<text x="153.5" y="285.3">SHARP</text>
<text x="177.9" y="285.3">EDGES.</text>
<text x="25.2" y="295.8">NOTE</text>
<text x="45.4" y="295.8">:-(French)</text>
<text x="25.2" y="301">ÉBAVUREZ</text>
<text x="61.2" y="301">TOUS</text>
<text x="81.5" y="301">LES</text>
<text x="96.8" y="301">TROUS</text>
<text x="121.1" y="301">NON</text>
<text x="138.5" y="301">SPÉCIFIÉS</text>
<text x="173.5" y="301">ET</text>
<text x="184.9" y="301">LES</text>
<text x="200.3" y="301">BORDS</text>
<text x="224.9" y="301">TRANCHANTS.</text>
<text x="237.5" y="317.8">NOTE</text>
<text x="257.7" y="317.8">:</text>
<text x="264.1" y="317.8">(English)</text>
<text x="237.5" y="323">#</text>
<text x="246.1" y="323">MATERIAL:</text>
<text x="281.5" y="323">MS</text>
<text x="237.5" y="328.3">#</text>
<text x="246.1" y="328.3">FINISH:</text>
<text x="272.4" y="328.3">I.Z.B.P.</text>
<text x="299.3" y="328.3">(TRIVALENT)</text>
<text x="237.5" y="333.5">#</text>
<text x="246.1" y="333.5">MACHINING:</text>
<text x="237.5" y="338.8">#</text>
<text x="246.1" y="338.8">WEIGHT(Kg</text>
<text x="284" y="338.8">):</text>
<text x="293.3" y="338.8">0.29</text>
<text x="311.6" y="338.8">kg</text>
<text x="237.5" y="349.3">NOTE</text>
<text x="257.7" y="349.3">:-(French)</text>
<text x="237.5" y="354.5">#</text>
<text x="237.5" y="359.8">#</text>
<text x="246.1" y="359.8">FINITION</text>
<text x="246.1" y="354.5">MATÉRIEL</text>
<text x="275.8" y="359.8">:</text>
<text x="279.2" y="354.5">:</text>
<text x="285.6" y="354.5">MS</text>
<text x="286.4" y="359.8">I.Z.B.P.</text>
<text x="313.3" y="359.8">(TRIVALENT)</text>
<text x="237.5" y="365">#</text>
<text x="246.1" y="365">MACHINES</text>
<text x="281.5" y="365">:</text>
<text x="237.5" y="370.3">#</text>
<text x="246.1" y="370.3">POIDS</text>
<text x="268.5" y="370.3">(Kg):</text>
<text x="288.8" y="370.3">0.29</text>
<text x="307.1" y="370.3">kg</text>
</g>
<g font-size="5.7">
<text x="83.4" y="114.2">A</text>
<text x="129.7" y="114.2">A</text>
<text x="482.1" y="117">SCALE/ÉCHELLE</text>
<text x="538.7" y="117">1:1</text>
<text x="247.9" y="123.6">SCALE/ÉCHELLE</text>
<text x="304.4" y="123.6">1:1</text>
<text x="75.5" y="132.3">SCALE/ÉCHELLE</text>
<text x="132" y="132.3">1:1</text>
<text x="74.8" y="212">SCALE/ÉCHELLE</text>
<text x="131.4" y="212">1:1</text>
<text x="268.2" y="226.9">SECTION</text>
<text x="299.2" y="226.9">A-A</text>
<text x="256.9" y="232.2">SCALE/ÉCHELLE</text>
<text x="313.5" y="232.2">1:1</text>
</g>
<text font-size="5.6" fill="#f00" x="470.5" y="365.5">WIPRO PARI GROUP</text>
<g font-size="5.4" fill="#f0f">
<text x="51.1" y="58.8">n</text>
<text x="223.8" y="116.6">i</text>
<text x="297.2" y="152.4">O15</text>
<text x="293.7" y="214.8">O9</text>
<text x="25.1" y="240.9">O</text>
<text x="88.5" y="240.9">O6H7</text>
<text x="203.3" y="260.5">u0.02</text>
<text x="134.7" y="271">u</text>
</g>
<g font-size="4.9" fill="#800000">
<text x="30" y="6.9">1</text>
<text x="76.7" y="6.9">2</text>
<text x="127" y="6.9">3</text>
<text x="176.5" y="6.9">4</text>
<text x="226.7" y="6.9">5</text>
<text x="275.4" y="6.9">6</text>
<text x="326.4" y="6.9">7</text>
<text x="375" y="6.9">8</text>
<text x="425.8" y="6.9">9</text>
<text x="473.9" y="7.3">10</text>
<text x="524.3" y="6.9">11</text>
<text x="570.2" y="6.9">12</text>
<text x="13.6" y="35.1">H</text>
<text x="587.6" y="35.1">H</text>
<text x="13.2" y="87.5">G</text>
<text x="587.2" y="87.5">G</text>
<text x="13.2" y="137">F</text>
<text x="587.2" y="137">F</text>
<text x="13.2" y="187.6">E</text>
<text x="587.2" y="187.6">E</text>
<text x="13.2" y="237">D</text>
<text x="587.2" y="237">D</text>
<text x="13.4" y="287.1">C</text>
<text x="587.4" y="287.1">C</text>
<text x="13.4" y="336.2">B</text>
<text x="587.4" y="336.2">B</text>
<text x="13.4" y="389.3">A</text>
<text x="587.4" y="389.3">A</text>
<text x="30" y="416.9">1</text>
<text x="76.7" y="416.9">2</text>
<text x="127" y="416.9">3</text>
<text x="176.5" y="416.9">4</text>
<text x="226.7" y="416.9">5</text>
<text x="275.4" y="416.9">6</text>
<text x="326.4" y="416.9">7</text>
<text x="375" y="416.9">8</text>
<text x="425.8" y="416.9">9</text>
<text x="473.9" y="417.3">10</text>
<text x="524.3" y="416.9">11</text>
<text x="570.2" y="416.9">12</text>
</g>
<g font-size="4.2" fill="#f0f">
<text x="423.7" y="14.3">NOTE : STANDARD FASTENER TORQUE AS PER STD-DES-01-00</text>
<text x="553.8" y="14">FR-DES-006-00</text>
<text x="21.1" y="404.3">NOTE FOR WIPRO PARI DESIGN -REF. ONLY</text>
<text x="30.1" y="408.8">WEAR DETAILS : Error: No reference</text>
</g>
<g font-size="3.9" fill="#800000">
<text x="400" y="357.1">REVISION</text>
<text x="455.9" y="357.1">DESCRIPTION</text>
<text x="526.4" y="357.1">DATE</text>
<text x="540" y="357.1">DRN.BY</text>
</g>
<g font-size="3.9" fill="#c0c0c0">
<text x="357.8" y="383.3">RESERVED</text>
<text x="382.3" y="383.3">SPACE</text>
<text x="357.8" y="388.9">FOR</text>
<text x="357.8" y="394.5">CONTROLLED</text>
<text x="387.8" y="394.5">COPY</text>
<text x="357.8" y="400">STAMP</text>
</g>
<text font-size="3.6" fill="#f0f" x="486.2" y="376.1">SHOCK MTG - 1</text>
<text font-size="3.5" fill="#00f" x="402.4" y="373.3">www.wipropari.com</text>
<g font-size="3.4" fill="#f0f">
<text x="117.2" y="42.8">C.2</text>
<text x="79.9" y="56">Y1</text>
<text x="117.7" y="55.3">C.1</text>
<text x="102.8" y="81.5">A.1</text>
<text x="120.9" y="81.7">A.2</text>
<text x="104.7" y="102.7">B.1</text>
<text x="121.9" y="103.3">B.2</text>
<text x="117.9" y="117" transform="rotate(-90 117.9 117)">X1</text>
</g>
<g font-size="3.1" fill="#800000">
<text x="565.1" y="353.5">LIMITS</text>
<text x="562" y="371.7">DRAWING TYPE</text>
<text x="437" y="372.3">DESCRIPTION</text>
<text x="436.5" y="380.8">SURFACE AREA</text>
<text x="453.3" y="380.8">SURFACE TREATMENT</text>
<text x="489.7" y="380.8">MACHINING</text>
<text x="509.5" y="380.8">DESIGN UNIT</text>
<text x="530.6" y="380.8">DESIGN UNIT CD.</text>
<text x="558" y="380.6">TEAM NO.</text>
<text x="570.3" y="380.7">SHEET SIZE</text>
<text x="575.6" y="386.1">A2</text>
<text x="436.4" y="391.1">REFERENCE DWG.</text>
<text x="437.8" y="395.5">DRN.BY</text>
<text x="451.4" y="395.4">CHKD.BY</text>
<text x="466.6" y="395.5">APPD.BY</text>
<text x="486.7" y="395.4">MATERIAL</text>
<text x="488.9" y="390.9">PART CLASS.</text>
<text x="515.6" y="390.9">HEAT TREATMENT</text>
<text x="519.6" y="395.9">DRG./PART CODE</text>
<text x="558.9" y="395.5">REV.</text>
<text x="571.4" y="395.6">SCALE</text>
<text x="484.3" y="404.2">NET WEIGHT-Kg</text>
<text x="571.4" y="404.7">SHEET</text>
</g>
<text font-size="3" fill="#800000" x="579.5" y="230.1">°</text>
<g font-size="2.8" fill="#f0f">
<text x="288" y="331.3">3.2</text>
<text x="286.2" y="362.8">3.2</text>
<text x="420.5" y="396">PUNE</text>
<text x="437" y="401.2">03007292</text>
<text x="451.3" y="401.2">03004785</text>
<text x="466.3" y="401.2">03002882</text>
</g>
<g font-size="2.8" fill="#800000">
<text x="560.4" y="357.7">Gen Tol.: IS 2102</text>
<text x="399.1" y="376.6">1.ALL DIMENSIONS ARE</text>
<text x="399" y="382.7">2.DO NOT SCALE</text>
<text x="399" y="388.7">3.IF IN DOUBT ,</text>
<text x="399" y="395.4">LOCATION :</text>
<text x="404.2" y="402">ALL RIGHTS OF REPRODUCTION &amp;</text>
<text x="404.7" y="405.4">DISTRIBUTION ARE RESERVED</text>
</g>
<g font-size="2.7" fill="#f0f">
<text x="564.6" y="376.2">MACHINING</text>
<text x="436.9" y="385.4">20.21 in^2</text>
<text x="471.4" y="385.5">#</text>
<text x="498.9" y="385">#</text>
<text x="513.6" y="385.3">WPES</text>
<text x="537.3" y="385.1">0300</text>
<text x="559.7" y="385.1">PL-02</text>
<text x="508.7" y="391.2">B</text>
<text x="493.4" y="399.5">#</text>
<text x="572.8" y="399.7">1 : 1</text>
<text x="436.6" y="408.7">06/05/2024</text>
<text x="450.9" y="408.8">06/05/2024</text>
<text x="466" y="408.9">06/05/2024</text>
<text x="489.6" y="408.5">0.29 kg</text>
<text x="571.4" y="408.7">1 OF 1</text>
</g>
<g font-size="2.7" fill="#800000">
<text x="399.9" y="379.7">IN mm</text>
<text x="399.7" y="385.7">DRAWING.</text>
<text x="399.7" y="391.8">ASK TEAM MEMBER</text>
<text x="400.1" y="402.5">C</text>
</g>
<g font-size="2.5" fill="#800000">
<text x="554.9" y="218.3">DEBURR AND REMOVE SHARP</text>
<text x="555.2" y="221">EDGES UNLESS SHARP EDGE</text>
<text x="556.1" y="227.1">UNSP.RADII</text>
<text x="556.8" y="223.8">REQUIREMENT SPECIFIED</text>
<text x="571.4" y="226.9">UNSP.CHF.</text>
<text x="559.2" y="229.9">0.5 R</text>
<text x="572.3" y="230.1">0.5 X 45</text>
<text x="559.8" y="238">UP TO 10</text>
<text x="576.1" y="238.1">±1.5°</text>
<text x="558.5" y="242.2">10 UP TO 50</text>
<text x="575.5" y="242.3">±0°50'</text>
<text x="557.4" y="250.7">120 UP TO 400</text>
<text x="557.9" y="246.5">50 UP TO 120</text>
<text x="575.5" y="250.7">±0°15'</text>
<text x="575.5" y="246.5">±0°25'</text>
<text x="558.7" y="259.4">0.5 UP TO 3</text>
<text x="559.5" y="263.7">3 UP TO 6</text>
<text x="576.6" y="263.6">±0.2</text>
<text x="576.6" y="259.4">±0.1</text>
<text x="559" y="267.9">6 UP TO 30</text>
<text x="576.6" y="267.9">±0.5</text>
<text x="557.8" y="272.2">30 UP TO 120</text>
<text x="576.6" y="272.2">±0.8</text>
<text x="556.9" y="280.7">315 UP TO 1000</text>
<text x="557.3" y="276.4">120 UP TO 315</text>
<text x="576.6" y="276.4">±1.2</text>
<text x="577.7" y="280.7">±2</text>
<text x="556.4" y="284.9">1000 UP TO 2000</text>
<text x="577.6" y="284.9">±3</text>
<text x="558.9" y="289.2">OVER 2000</text>
<text x="577.7" y="289.3">±4</text>
<text x="560" y="297.9">UP TO 10</text>
<text x="577.1" y="297.9">±1°</text>
<text x="558.5" y="302.1">10 UP TO 50</text>
<text x="575.5" y="302.1">±0°30'</text>
<text x="557.4" y="310.6">120 UP TO 400</text>
<text x="558.2" y="306.3">50 UP TO 120</text>
<text x="575.5" y="310.6">±0°10'</text>
<text x="575.5" y="306.4">±0°20'</text>
<text x="558.8" y="319.2">0.5 UP TO 3</text>
<text x="559.4" y="323.4">3 UP TO 6</text>
<text x="576.6" y="319.2">±0.1</text>
<text x="576.6" y="323.5">±0.1</text>
<text x="558.9" y="327.7">6 UP TO 30</text>
<text x="576.7" y="327.7">±0.2</text>
<text x="557.8" y="332">30 UP TO 120</text>
<text x="576.6" y="332">±0.3</text>
<text x="556.8" y="340.5">315 UP TO 1000</text>
<text x="557.3" y="336.3">120 UP TO 315</text>
<text x="576.6" y="336.3">±0.5</text>
<text x="576.6" y="340.5">±0.8</text>
<text x="556.2" y="344.7">1000 UP TO 2000</text>
<text x="576.6" y="344.7">±1.2</text>
<text x="558.9" y="349">OVER 2000</text>
<text x="577.6" y="349">±2</text>
</g>
<g font-size="2.5" fill="#f0f">
<text x="415.2" y="346.4">.</text>
<text x="530.3" y="346.5">.</text>
<text x="545.9" y="346.4">.</text>
<text x="415.2" y="351.5">.</text>
<text x="530" y="351.3">.</text>
<text x="545.9" y="351.4">.</text>
</g>
<g font-size="2.4" fill="#f0f">
<text x="7.7" y="382.7" transform="rotate(-90 7.7 382.7)">Uploading\2022-23\P23Y5\P23Y5B072020.dft</text>
<text x="7.7" y="409.8" transform="rotate(-90 7.7 409.8)">\\srv01043\ExDM</text>
</g>
<g font-size="2.1" fill="#800000">
<text x="558.5" y="232.4">UNSPECIFIED TOL.(FAB)</text>
<text x="559.5" y="234.7">FOR ANGULAR IN mm.</text>
<text x="558.6" y="253.9">UNSPECIFIED TOL.(FAB)</text>
<text x="560.7" y="256.3">FOR LINEAR IN mm.</text>
<text x="558.7" y="292.3">UNSPECIFIED TOL.(M/C)</text>
<text x="559.6" y="294.7">FOR ANGULAR IN mm.</text>
<text x="558.7" y="313.7">UNSPECIFIED TOL.(M/C)</text>
<text x="560.6" y="316.1">FOR LINEAR IN mm.</text>
</g>
</svg>
